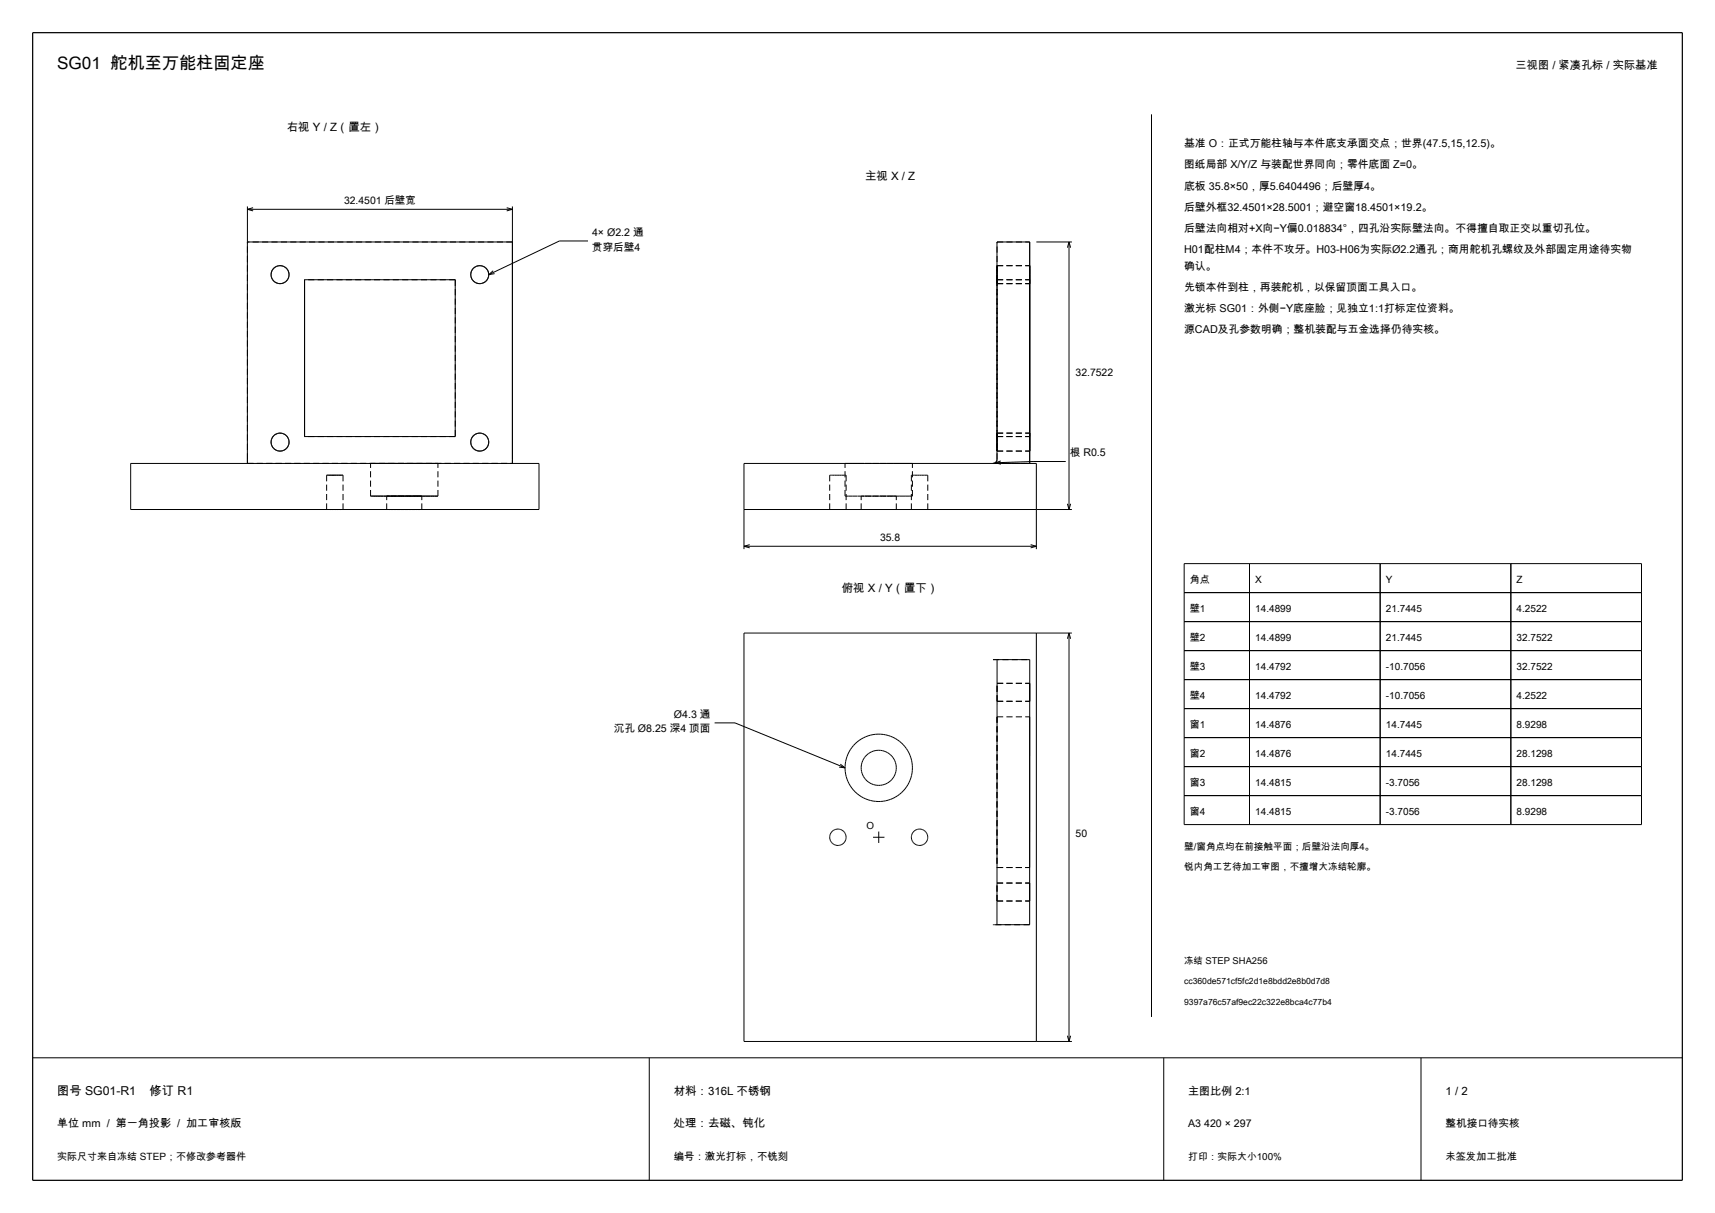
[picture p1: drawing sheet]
<svg xmlns="http://www.w3.org/2000/svg" width="420mm" height="297mm" viewBox="0 0 420 297" stroke-linecap="round" stroke-linejoin="round" font-family="sans-serif">
<path d="M8 8h404v281h-404z" fill="none" stroke="#000" stroke-width=".3"/>
<path d="M8 259h404" fill="none" stroke="#000" stroke-width=".25"/>
<g fill="none" stroke="#000" stroke-width=".24">
<path d="M282 28v221M60.6 59.2h64.9M60.6 50.5v63M60.6 51.2h64.9M60.6 51.2l1.4 .4M62 50.9l-1.4 .3M124.1 50.9l1.4 .3M125.5 50.5v62.9M125.5 51.2l-1.4 .4M144 59h-7l-17.3 8.2M253.8 59.2h8.7M261.8 59.2v65.6"/>
<path d="M261.8 59.2l-.4 1.4M261.8 59.2l.4 1.4M66.4 67.5l.5 1.1M66.4 66.8v.2M66.4 66.8v.7M66.9 68.6l.7 .6M66.9 65.9l-.5 .9M67.6 69.2l.1 .1M67.7 65.2a2.2 2.2 0 0 1 3.1 2.2 2.2 2.2 0 0 1-3.3 1.8M67.7 65.2l-.8 .7M74.6 68.5h36.9v38.4h-36.9zM120.8 66.3l-1.1 .9"/>
<path d="M121.1 67l-1.4 .2M252.2 69.3v.1M252.2 69.4h.1M252.2 65v.2M252.2 68.5h.1M32 113.5h100v11.3h-100zM66.4 108.5l.5 1.1M66.4 107.8v.2M66.4 107.8v.7M66.9 109.6l.7 .6M66.9 106.9l-.5 .9M67.6 110.2l.1 .1"/>
<path d="M67.9 106.1a2.2 2.2 0 0 1 2.9 2.4 2.2 2.2 0 0 1-3.3 1.7M67.9 106.1l-.2 .1M67.9 106.1l-1 .8M243.2 113.5h.1M243.7 113.3l.5-.8v-53.3h8v54.3M243.7 113.3l-.5 .2M243.7 113.3l1.4 .3M245.1 112.9l-1.4 .4M252.2 110.3v.1M252.2 106v.1M252.2 106.1v.1M252.2 106.9h.1"/>
<path d="M252.2 110.4h.1M261 113h-8l-9.3 .3M182.2 134.5v-21h71.6v21M182.2 124.8h80.3M182.2 133.8h71.6M182.2 133.8l1.4 .3M183.6 133.4l-1.4 .4M252.4 133.4l1.4 .4M253.8 133.8l-1.4 .3M261.4 123.4l.4 1.4M262.2 123.4l-.4 1.4M290 138h112v63.9h-112z"/>
<path d="M306 138v63.9M338 138v63.9M370 138v63.9M253.8 155v100M261.8 155v100M261.8 155l-.4 1.4M261.8 155l.4 1.4M262.5 155h-80.3v100h80.3M290 145.1h112M290 152.2h112M290 159.3h112M175 177h5l26.9 11"/>
<path d="M243.2 161.5h9v64.9h-9M244.2 161.5v64.9M290 166.4h112M290 173.5h112M205.5 187.8l1.4 .2M205.8 187.1l1.1 .9M290 180.6h112M290 187.7h112M290 194.8h112M213.8 205h2.8M215.2 203.6v2.8M244.1 226.4h.1"/>
<path d="M159 259v30M261.4 253.6l.4 1.4M262.2 253.6l-.4 1.4M285 259v30M348 259v30"/>
<circle cx="117.5" cy="67.2" r="2.2"/>
<circle cx="117.5" cy="108.2" r="2.2"/>
<circle cx="215.2" cy="188" r="8.2"/>
<circle cx="215.2" cy="188" r="4.3"/>
</g>
<g fill="none" stroke="#000" stroke-width=".24" stroke-dasharray="1.5 .8" stroke-linecap="butt">
<path d="M125.5 59.2h-64.9M244.2 59.2h8M68.6 69.4h.2M68.8 69.4h.2M68.8 65.1l-.2-.1M69 69.4h.2M69 65.1h-.2M69.2 69.4l.2-.1M69.2 65.1h-.2M69.4 69.3l.2-.1M69.4 65.2l-.2-.1M69.6 69.2l.2-.1"/>
<path d="M69.6 65.3l-.2-.1M69.8 69.1l.2-.2M69.8 65.4l-.2-.1M70 68.9l.1-.1M70 65.5l-.2-.1M70.1 68.8l.2-.2M70.1 65.7l-.1-.2M70.3 68.6l.1-.1M70.3 65.9l-.2-.2M70.4 68.5l.1-.2M70.4 66l-.1-.1M70.5 68.3l.1-.2"/>
<path d="M70.5 66.2l-.1-.2M70.6 68.1l.1-.2M70.6 66.4l-.1-.2M70.7 67.9v-.2M70.7 66.6l-.1-.2M70.7 67.7l.1-.2M70.7 66.8v-.2M70.8 67.5v-.3M70.8 67l-.1-.2M70.8 67.2v-.2M111.5 68.5v38.4M111.5 68.5h-36.9"/>
<path d="M117.5 69.4h.2M117.7 69.4h.2M117.7 65.1l-.2-.1M117.9 69.4h.2M117.9 65.1h-.2M118.1 69.4l.2-.1M118.1 65.1h-.2M118.3 69.3l.2-.1M118.3 65.2l-.2-.1M118.5 69.2l.2-.1M118.5 65.3l-.2-.1M118.7 69.1l.2-.2"/>
<path d="M118.7 65.4l-.2-.1M118.9 68.9l.1-.1M118.9 65.5l-.2-.1M119 68.8l.2-.2M119 65.7l-.1-.2M119.2 68.6l.1-.1M119.2 65.9l-.2-.2M119.3 68.5l.1-.2M119.3 66l-.1-.1M119.4 68.3l.1-.2M119.4 66.2l-.1-.2M119.5 68.1l.1-.2"/>
<path d="M119.5 66.4l-.1-.2M119.6 67.9v-.2M119.6 66.6l-.1-.2M119.6 67.7l.1-.2M119.6 66.8v-.2M119.7 67.5v-.3M119.7 67l-.1-.2M119.7 67.2v-.2M244.2 67.2v1.6M244.2 68.8v.5M244.2 65.7v1.5M244.2 69.3v.1"/>
<path d="M244.2 65.2v.5M244.2 65.1v.1M244.2 65v.1M244.2 69.4h8M244.2 65h8M244.2 65.1v-.1M244.2 69.4v-.1M244.2 69.3v-.5M244.2 65.2v-.1M244.2 68.8v-1.6M244.2 65.7v-.5M244.2 67.2v-1.5"/>
<path d="M244.2 68.5v38.4M244.2 68.5h8M60.6 113.5h64.9M60.6 112.5v-53.3M60.6 113.2v-.7M60.6 113.4v-.2M60.6 113.5v-.1M68.6 110.4h.2M68.8 110.4h.2M68.8 106.1l-.2-.1M69 110.4h.2M69 106.1h-.2"/>
<path d="M69.2 110.4l.2-.1M69.2 106.1h-.2M69.4 110.3l.2-.1M69.4 106.2l-.2-.1M69.6 110.2l.2-.1M69.6 106.3l-.2-.1M69.8 110.1l.2-.2M69.8 106.4l-.2-.1M70 109.9l.1-.1M70 106.5l-.2-.1M70.1 109.8l.2-.2M70.1 106.7l-.1-.2"/>
<path d="M70.3 109.6l.1-.1M70.3 106.9l-.2-.2M70.4 109.5l.1-.2M70.4 107l-.1-.1M70.5 109.3l.1-.2M70.5 107.2l-.1-.2M70.6 109.1l.1-.2M70.6 107.4l-.1-.2M70.7 108.9v-.2M70.7 107.6l-.1-.2M70.7 108.7l.1-.2M70.7 107.8v-.2"/>
<path d="M70.8 108.5v-.3M70.8 108l-.1-.2M70.8 108.2v-.2M80 116.4h.1M80.1 116.4h.1M80.2 116.4h-.2M80.2 116.4h.1M80.3 116.4h.1M80.4 116.4h-.2M80.4 116.4h.2M80.6 116.4h.1M80.7 116.4h-.3"/>
<path d="M80.7 116.4h.2M80.9 116.4h.2M81.1 116.4h-.4M81.1 116.4h.2M81.3 116.4h.3M81.6 116.4h-.5M81.6 116.4h.2M81.8 116.4h.2M82 116.4h.2M82 116.4h-.4M82.2 116.4h.2M82.4 116.4h.3"/>
<path d="M82.4 116.4h-.4M82.7 116.4h.2M82.9 116.4h.2M82.9 116.4h-.5M83.1 116.4h.2M83.3 116.4h.1M83.3 116.4h-.4M83.4 116.4h.2M83.6 116.4h.1M83.6 116.4h-.3M83.7 116.4h.1M83.8 116.4h.1"/>
<path d="M83.8 116.4h-.2M83.9 116.4h.1M84 116.4h-.2M90.8 113.5h.2M91 113.5h-.2M91 113.5h.2M91.2 113.5h.4M91.6 113.5h-.6M91.6 113.5h.4M92 113.5h.5M92.5 113.5h-.9M92.5 113.5h.7"/>
<path d="M93.2 113.5h.7M93.9 113.5h-1.4M93.9 113.5h.7M94.6 113.5h.8M95.4 113.5h-1.5M95.4 113.5h.9M96.3 113.5h.9M97.2 113.5h-1.8M97.2 113.5h.9M98.1 113.5h.9M99 113.5h.9M99 113.5h-1.8"/>
<path d="M99.9 113.5h.9M100.8 113.5h.9M100.8 113.5h-1.8M101.7 113.5h.9M102.6 113.5h.8M102.6 113.5h-1.8M103.4 113.5h.7M104.1 113.5h.7M104.1 113.5h-1.5M104.8 113.5h.7M105.5 113.5h.5M105.5 113.5h-1.4"/>
<path d="M106 113.5h.4M106.4 113.5h.4M106.4 113.5h-.9M106.8 113.5h.2M107 113.5h.2M107 113.5h-.6M107.2 113.5h-.2M111.5 106.9h-36.9M117.5 110.4h.2M117.7 110.4h.2M117.7 106.1l-.2-.1M117.9 110.4h.2"/>
<path d="M117.9 106.1h-.2M118.1 110.4l.2-.1M118.1 106.1h-.2M118.3 110.3l.2-.1M118.3 106.2l-.2-.1M118.5 110.2l.2-.1M118.5 106.3l-.2-.1M118.7 110.1l.2-.2M118.7 106.4l-.2-.1M118.9 109.9l.1-.1M118.9 106.5l-.2-.1M119 109.8l.2-.2"/>
<path d="M119 106.7l-.1-.2M119.2 109.6l.1-.1M119.2 106.9l-.2-.2M119.3 109.5l.1-.2M119.3 107l-.1-.1M119.4 109.3l.1-.2M119.4 107.2l-.1-.2M119.5 109.1l.1-.2M119.5 107.4l-.1-.2M119.6 108.9v-.2M119.6 107.6l-.1-.2M119.6 108.7l.1-.2"/>
<path d="M119.6 107.8v-.2M119.7 108.5v-.3M119.7 108l-.1-.2M119.7 108.2v-.2M203.4 116.4h-.2M203.6 116.4h-.2M203.9 116.4h-.3M204.3 116.4h-.4M204.8 116.4h-.5M205.2 116.4h-.4M205.6 116.4h-.4M206.1 116.4h-.5"/>
<path d="M206.5 116.4h-.4M206.8 116.4h-.3M207 116.4h-.2M207.2 113.5h-.3M207.2 116.4h-.2M207.8 113.5h-.6M208.7 113.5h-.9M210.1 113.5h-1.4M211.6 113.5h-1.5M213.4 113.5h-1.8M215.2 113.5h-1.8M217 113.5h-1.8"/>
<path d="M218.8 113.5h-1.8M220.3 113.5h-1.5M221.7 113.5h-1.4M222.6 113.5h-.9M223.2 113.5h-.6M223.4 116.4h-.2M223.5 113.5h-.3M223.6 116.4h-.2M223.9 116.4h-.3M224.3 116.4h-.4M224.8 116.4h-.5M225.2 116.4h-.4"/>
<path d="M225.6 116.4h-.4M226.1 116.4h-.5M226.5 116.4h-.4M226.8 116.4h-.3M227 116.4h-.2M227.2 116.4h-.2M243.2 113.5h9M243.2 113.5h.2M243.4 113.5l.2-.1M243.6 113.4l.1-.1M243.7 113.3l.2-.1M243.9 113.2l.1-.2"/>
<path d="M244 113l.1-.1M244.1 112.9l.1-.2M244.2 108.2v1.6M244.2 112.7v-.2M244.2 109.8v.5M244.2 106.7v1.5M244.2 110.3v.1M244.2 106.2v.5M244.2 106.1v.1M244.2 106v.1M244.2 110.4h8M244.2 106h8"/>
<path d="M244.2 106.1v-.1M244.2 110.4v-.1M244.2 110.3v-.5M244.2 106.2v-.1M244.2 109.8v-1.6M244.2 106.7v-.5M244.2 108.2v-1.5M244.2 106.9h8M244.2 112.5v-53.3M252.2 113.5h-9M80 124.8v-8.4M80 124.8h.1"/>
<path d="M80.1 124.8h.1M80.2 124.8h-.2M80.2 124.8h.1M80.3 124.8h.1M80.4 124.8h-.2M80.4 124.8h.2M80.6 124.8h.1M80.7 124.8h-.3M80.7 124.8h.2M80.9 124.8h.2M81.1 124.8h-.4M81.1 124.8h.2"/>
<path d="M81.3 124.8h.3M81.6 124.8h-.5M81.6 124.8h.2M81.8 124.8h.2M82 124.8h.2M82 124.8h-.4M82.2 124.8h.2M82.4 124.8h.3M82.4 124.8h-.4M82.7 124.8h.2M82.9 124.8h.2M82.9 124.8h-.5"/>
<path d="M83.1 124.8h.2M83.3 124.8h.1M83.3 124.8h-.4M83.4 124.8h.2M83.6 124.8h.1M83.6 124.8h-.3M83.7 124.8h.1M83.8 124.8h.1M83.8 124.8h-.2M83.9 124.8h.1M84 124.8h-.2M84 124.8v-8.4"/>
<path d="M90.8 121.5v-8M90.8 121.5h.2M91 121.5h-.2M91 121.5h.2M91.2 121.5h.4M91.6 121.5h-.6M91.6 121.5h.4M92 121.5h.5M92.5 121.5h-.9M92.5 121.5h.7M93.2 121.5h.7M93.9 121.5h-1.4"/>
<path d="M93.9 121.5h.7M94.6 121.5h.8M94.7 124.8v-3.3M94.7 124.8h.1M94.7 121.5h.1M94.8 124.8h-.1M94.8 124.8h.1M94.8 121.5h-.1M94.8 121.5h.1M94.9 124.8h.2M94.9 121.5h.2M95.1 124.8h-.3"/>
<path d="M95.1 124.8h.3M95.1 121.5h-.3M95.1 121.5h.3M95.4 124.8h.2M95.4 121.5h.2M95.4 121.5h-1.5M95.4 121.5h.9M95.6 124.8h-.5M95.6 124.8h.4M95.6 121.5h-.5M95.6 121.5h.4M96 124.8h.3"/>
<path d="M96 121.5h.3M96.3 121.5h.9M96.3 124.8h-.7M96.3 124.8h.4M96.3 121.5h-.7M96.3 121.5h.4M96.7 124.8h.4M96.7 121.5h.4M97.1 124.8h-.8M97.1 124.8h.5M97.1 121.5h-.8M97.1 121.5h.5"/>
<path d="M97.2 121.5h-1.8M97.2 121.5h.9M97.6 124.8h.4M97.6 121.5h.4M98 124.8h-.9M98 124.8h.5M98 121.5h-.9M98 121.5h.5M98.1 121.5h.9M98.5 124.8h.5M98.5 121.5h.5M99 121.5h.9"/>
<path d="M99 121.5h-1.8M99 124.8h.5M99 124.8h-1M99 121.5h.5M99 121.5h-1M99.5 124.8h.5M99.5 121.5h.5M99.9 121.5h.9M100 124.8h.4M100 124.8h-1M100 121.5h.4M100 121.5h-1"/>
<path d="M100.4 124.8h.5M100.4 121.5h.5M100.8 121.5h.9M100.8 121.5h-1.8M100.9 124.8h.4M100.9 124.8h-.9M100.9 121.5h.4M100.9 121.5h-.9M101.3 124.8h.4M101.3 121.5h.4M101.7 124.8h.3M101.7 124.8h-.8"/>
<path d="M101.7 121.5h.3M101.7 121.5h-.8M101.7 121.5h.9M102 124.8h.4M102 121.5h.4M102.4 124.8h.2M102.4 124.8h-.7M102.4 121.5h.2M102.4 121.5h-.7M102.6 121.5h.8M102.6 121.5h-1.8M102.6 124.8h.3"/>
<path d="M102.6 121.5h.3M102.9 124.8h.2M102.9 124.8h-.5M102.9 121.5h.2M102.9 121.5h-.5M103.1 124.8h.1M103.1 121.5h.1M103.2 124.8h.1M103.2 124.8h-.3M103.2 121.5h.1M103.2 121.5h-.3M103.3 124.8h-.1"/>
<path d="M103.3 121.5h-.1M103.3 124.8v-3.3M103.4 121.5h.7M104.1 121.5h.7M104.1 121.5h-1.5M104.8 121.5h.7M105.5 121.5h.5M105.5 121.5h-1.4M106 121.5h.4M106.4 121.5h.4M106.4 121.5h-.9M106.8 121.5h.2"/>
<path d="M107 121.5h.2M107 121.5h-.6M107.2 121.5h-.2M107.2 121.5v-8M203.2 124.8v-8.4M203.4 124.8h-.2M203.6 124.8h-.2M203.9 124.8h-.3M204.3 124.8h-.4M204.8 124.8h-.5M205.2 124.8h-.4M205.6 124.8h-.4"/>
<path d="M206.1 124.8h-.5M206.5 124.8h-.4M206.8 124.8h-.3M206.9 121.5v-8M207 124.8h-.2M207.2 121.5h-.3M207.2 124.8h-.2M207.2 124.8v-8.4M207.8 121.5h-.6M208.7 121.5h-.9M210.1 121.5h-1.4M210.9 124.8v-3.3"/>
<path d="M211 124.8h-.1M211 121.5h-.1M211.3 124.8h-.3M211.3 121.5h-.3M211.6 121.5h-1.5M211.8 124.8h-.5M211.8 121.5h-.5M212.5 124.8h-.7M212.5 121.5h-.7M213.3 124.8h-.8M213.3 121.5h-.8M213.4 121.5h-1.8"/>
<path d="M214.2 124.8h-.9M214.2 121.5h-.9M215.2 121.5h-1.8M215.2 124.8h-1M215.2 121.5h-1M216.2 124.8h-1M216.2 121.5h-1M217 121.5h-1.8M217.1 124.8h-.9M217.1 121.5h-.9M217.9 124.8h-.8M217.9 121.5h-.8"/>
<path d="M218.6 124.8h-.7M218.6 121.5h-.7M218.8 121.5h-1.8M219.1 124.8h-.5M219.1 121.5h-.5M219.4 124.8h-.3M219.4 121.5h-.3M219.5 124.8h-.1M219.5 121.5h-.1M219.5 124.8v-3.3M220.3 121.5h-1.5M221.7 121.5h-1.4"/>
<path d="M222.6 121.5h-.9M223.2 124.8v-8.4M223.2 121.5h-.6M223.4 124.8h-.2M223.5 121.5v-8M223.5 121.5h-.3M223.6 124.8h-.2M223.9 124.8h-.3M224.3 124.8h-.4M224.8 124.8h-.5M225.2 124.8h-.4M225.6 124.8h-.4"/>
<path d="M226.1 124.8h-.5M226.5 124.8h-.4M226.8 124.8h-.3M227 124.8h-.2M227.2 124.8h-.2M227.2 124.8v-8.4M243.2 161.5h9M244.2 175.5v36.9M244.2 175.5h8M244.2 171.7v-4.4M244.2 171.7h8M244.2 167.3h8"/>
<path d="M203.2 204.8v.4M203.2 205.2v.3M203.2 204.5v.3M203.2 205.5l.1 .3M203.3 204.2l-.1 .3M203.3 205.8l.2 .2M203.5 204l-.2 .2M203.5 206l.1 .3M203.6 203.7l-.1 .3M203.6 206.3l.3 .2M203.9 203.5l-.3 .2M203.9 206.5l.2 .2"/>
<path d="M204.1 203.3l-.2 .2M204.1 206.7l.3 .1M204.4 203.2l-.3 .1M204.4 206.8l.3 .1M204.7 203.1l-.3 .1M204.7 206.9l.3 .1M205 203l-.3 .1M205 207h.3M205.3 203h-.3M205.3 207h.3M205.6 203h-.3M205.6 207l.3-.1"/>
<path d="M205.9 203.1l-.3-.1M205.9 206.9l.3-.1M206.2 203.2l-.3-.1M206.2 206.8l.2-.2M206.4 203.4l-.2-.2M206.4 206.6l.2-.2M206.6 203.6l-.2-.2M206.6 206.4l.2-.2M206.8 203.8l-.2-.2M206.8 206.2l.2-.3M207 204.1l-.2-.3M207 205.9l.1-.3"/>
<path d="M207.1 204.4l-.1-.3M207.1 205.6l.1-.3M207.2 204.7l-.1-.3M207.2 205.3v-.3M207.2 205v-.3M223.2 204.8v.4M223.2 205.2v.3M223.2 204.5v.3M223.2 205.5l.1 .3M223.3 204.2l-.1 .3M223.3 205.8l.2 .2M223.5 204l-.2 .2"/>
<path d="M223.5 206l.1 .3M223.6 203.7l-.1 .3M223.6 206.3l.3 .2M223.9 203.5l-.3 .2M223.9 206.5l.2 .2M224.1 203.3l-.2 .2M224.1 206.7l.3 .1M224.4 203.2l-.3 .1M224.4 206.8l.3 .1M224.7 203.1l-.3 .1M224.7 206.9l.3 .1M225 203l-.3 .1"/>
<path d="M225 207h.3M225.3 203h-.3M225.3 207h.3M225.6 203h-.3M225.6 207l.3-.1M225.9 203.1l-.3-.1M225.9 206.9l.3-.1M226.2 203.2l-.3-.1M226.2 206.8l.2-.2M226.4 203.4l-.2-.2M226.4 206.6l.2-.2M226.6 203.6l-.2-.2"/>
<path d="M226.6 206.4l.2-.2M226.8 203.8l-.2-.2M226.8 206.2l.2-.3M227 204.1l-.2-.3M227 205.9l.1-.3M227.1 204.4l-.1-.3M227.1 205.6l.1-.3M227.2 204.7l-.1-.3M227.2 205.3v-.3M227.2 205v-.3M244.2 216.2h8M244.2 212.4h8"/>
<path d="M244.2 220.6v-4.4M244.2 220.6h8M252.2 226.4h-9"/>
</g>
<text font-size="4.2" x="14" y="17">SG01 舵机至万能柱固定座</text>
<g font-size="3">
<text x="14" y="268">图号 SG01-R1</text>
<text x="36.7" y="268">修订 R1</text>
</g>
<g font-size="2.8">
<text x="371.2" y="17">三视图 / 紧凑孔标 / 实际基准</text>
<text x="70.3" y="32">右视 Y / Z（置左）</text>
<text x="211.9" y="44">主视 X / Z</text>
<text x="206.2" y="145">俯视 X / Y（置下）</text>
<text x="165" y="268">材料：316L 不锈钢</text>
<text x="354" y="268">1 / 2</text>
<text x="165" y="276">处理：去磁、钝化</text>
</g>
<g font-size="2.7">
<text x="291" y="268">主图比例 2:1</text>
<text x="14" y="276">单位 mm / 第一角投影 / 加工审核版</text>
</g>
<g font-size="2.6">
<text x="290" y="36">基准 O：正式万能柱轴与本件底支承面交点；世界(47.5,15,12.5)。</text>
<text x="290" y="41.2">图纸局部 X/Y/Z 与装配世界同向；零件底面 Z=0。</text>
<text x="290" y="46.4">底板 35.8×50，厚5.6404496；后壁厚4。</text>
<text x="290" y="51.6">后壁外框32.4501×28.5001；避空窗18.4501×19.2。</text>
<text x="145" y="57.7">4× Ø2.2 通</text>
<text x="290" y="56.8">后壁法向相对+X向−Y偏0.018834°，四孔沿实际壁法向。不得擅自取正交以重切孔位。</text>
<text x="145" y="61.3">贯穿后壁4</text>
<text x="290" y="62">H01配柱M4；本件不攻牙。H03-H06为实际Ø2.2通孔；商用舵机孔螺纹及外部固定用途待实物</text>
<text x="290" y="66">确认。</text>
<text x="290" y="71.2">先锁本件到柱，再装舵机，以保留顶面工具入口。</text>
<text x="290" y="76.4">激光标 SG01：外侧−Y底座脸；见独立1:1打标定位资料。</text>
<text x="290" y="81.6">源CAD及孔参数明确；整机装配与五金选择仍待实核。</text>
<text x="262" y="111.8">根 R0.5</text>
<text x="150.3" y="179.3">沉孔 Ø8.25 深4 顶面</text>
<text x="165" y="175.7">Ø4.3 通</text>
<text x="291" y="276">A3 420 × 297</text>
<text x="354" y="276">整机接口待实核</text>
</g>
<g font-size="2.5">
<text x="84.3" y="50">32.4501 后壁宽</text>
<text x="263.4" y="92">32.7522</text>
<text x="215.5" y="132.6">35.8</text>
<text x="291.4" y="142.8">角点</text>
<text x="307.4" y="142.8">X</text>
<text x="339.4" y="142.8">Y</text>
<text x="371.4" y="142.8">Z</text>
<text x="291.4" y="149.9">壁1</text>
<text x="307.4" y="149.9">14.4899</text>
<text x="339.4" y="149.9">21.7445</text>
<text x="371.4" y="149.9">4.2522</text>
<text x="291.4" y="157">壁2</text>
<text x="307.4" y="157">14.4899</text>
<text x="339.4" y="157">21.7445</text>
<text x="371.4" y="157">32.7522</text>
<text x="291.4" y="164.1">壁3</text>
<text x="307.4" y="164.1">14.4792</text>
<text x="339.4" y="164.1">-10.7056</text>
<text x="371.4" y="164.1">32.7522</text>
<text x="291.4" y="171.2">壁4</text>
<text x="307.4" y="171.2">14.4792</text>
<text x="339.4" y="171.2">-10.7056</text>
<text x="371.4" y="171.2">4.2522</text>
<text x="291.4" y="178.3">窗1</text>
<text x="307.4" y="178.3">14.4876</text>
<text x="339.4" y="178.3">14.7445</text>
<text x="371.4" y="178.3">8.9298</text>
<text x="291.4" y="185.4">窗2</text>
<text x="307.4" y="185.4">14.4876</text>
<text x="339.4" y="185.4">14.7445</text>
<text x="371.4" y="185.4">28.1298</text>
<text x="291.4" y="192.5">窗3</text>
<text x="307.4" y="192.5">14.4815</text>
<text x="339.4" y="192.5">-3.7056</text>
<text x="371.4" y="192.5">28.1298</text>
<text x="291.4" y="199.6">窗4</text>
<text x="307.4" y="199.6">14.4815</text>
<text x="339.4" y="199.6">-3.7056</text>
<text x="371.4" y="199.6">8.9298</text>
<text x="263.4" y="205">50</text>
<text x="14" y="284">实际尺寸来自冻结 STEP；不修改参考器件</text>
<text x="165" y="284">编号：激光打标，不铣刻</text>
<text x="354" y="284">未签发加工批准</text>
</g>
<g font-size="2.4">
<text x="212.2" y="203">O</text>
<text x="291" y="284">打印：实际大小100%</text>
</g>
<g font-size="2.3">
<text x="290" y="208">壁/窗角点均在前接触平面；后壁沿法向厚4。</text>
<text x="290" y="213">锐内角工艺待加工审图，不擅增大冻结轮廓。</text>
<text x="290" y="236">冻结 STEP SHA256</text>
</g>
<g font-size="2.1">
<text x="290" y="241">cc360de571cf5fc2d1e8bdd2e8b0d7d8</text>
<text x="290" y="246">9397a76c57af9ec22c322e8bca4c77b4</text>
</g>
</svg>
